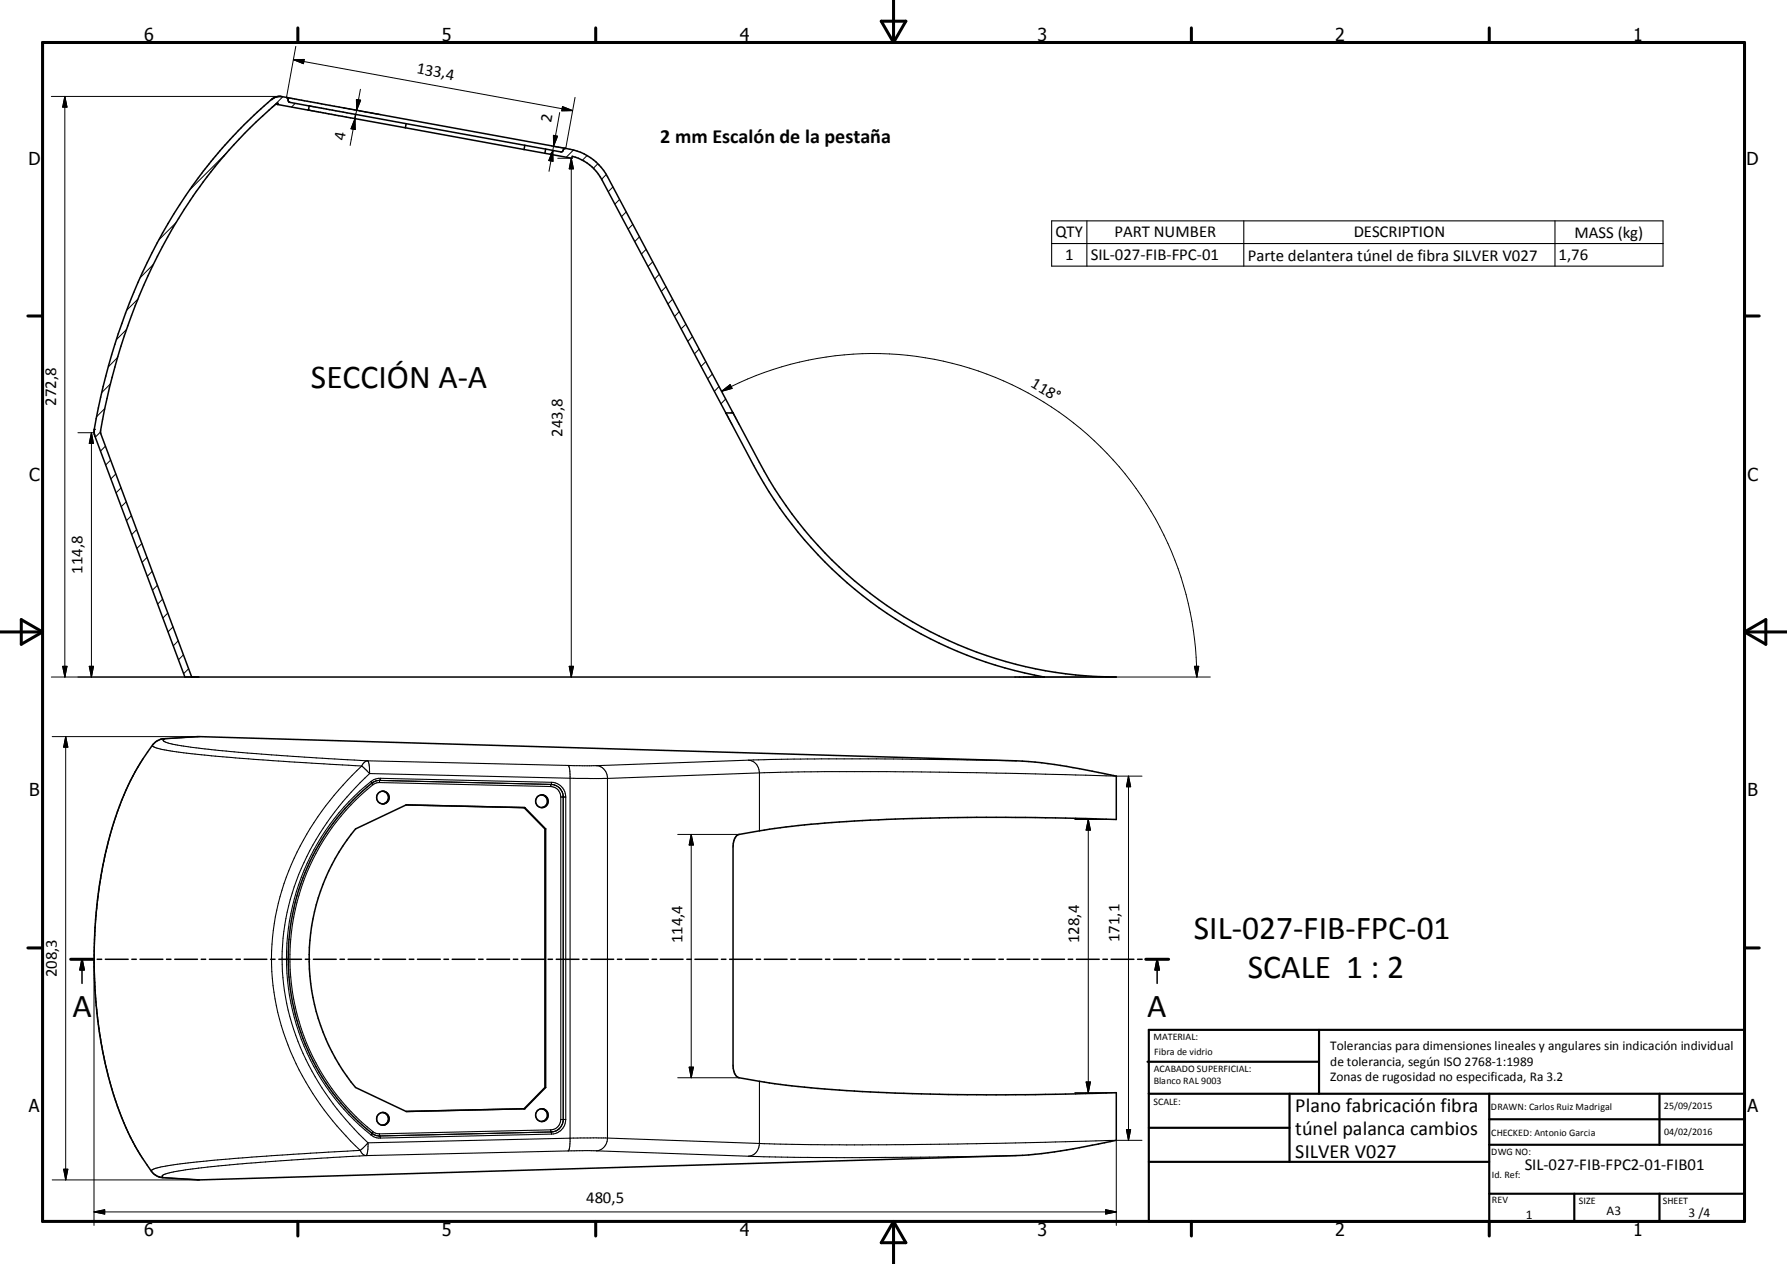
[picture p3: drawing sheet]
<svg xmlns="http://www.w3.org/2000/svg" width="420mm" height="297mm" viewBox="0 0 420 297" stroke-linecap="round" stroke-linejoin="round" font-family="sans-serif">
<g fill="none" stroke="#000" stroke-width=".36">
<path d="M63.8 23.4a119.3 119.3 0 0 0-34.3 50.2 139.4 139.4 0 0 0-7.4 28.1l21.4 57.4h218.9a95 95 0 0 1-83.9-50.4l-6.2-11.7M65.6 22.7l-.9 .2-.9 .5M65.9 22.7h.4M66.3 22.7l1 .2M66.3 22.7h-1.1l-1.4 .7M67.3 22.9l.4 .3v.5l.3 .3 4.7 .9M67.3 22.9l65.6 12M72.5 25.9l-7.3-1.4v-.2a117.5 117.5 0 0 0-35.1 52.2 134.7 134.7 0 0 0-6.5 25.3l21.5 57.3M72.5 25.9l10.9 2M72.7 24.9l-.2 1M72.7 24.9h.1M72.7 24.9l10.9 2"/>
<path d="M83.4 27.9l11.9 2.1M83.6 26.9l44.7 8.1M83.6 26.9l-.2 1M95.3 30l32.8 6M95.5 29.1l-.2 .9M123.4 34.1l-.2 1M128.1 36l6.3 1.2 .1-.5a10.9 10.9 0 0 1 7 5.5l29.1 54.8M128.3 35l3.5 .7 .4-.1a.78 .78 0 0 1 .8-.7 12.7 12.7 0 0 1 9.8 6.6l29.5 55.5M128.3 35l-.2 1M170.6 97h1.7M170.6 97l6.6 12.4a96.6 96.6 0 0 0 68.2 49.7M36.4 174.5l1.7-.9 8.7-.5 192 5.7a142.3 142.3 0 0 1 23.6 3.6v10.2a599.3 599.3 0 0 0-73.3 1.2 168 168 0 0 0-15.4 2.3 2.73 2.73 0 0 0-1.4 2.9v51.3a2.88 2.88 0 0 0 1.4 2.9 264.4 264.4 0 0 0 40.8 3.8l21.9 .3 26-.5v11.2l-2.8 .5a133.7 133.7 0 0 1-20.8 3l-192 5.8-8.6-.6a3.8 3.8 0 0 1-2.6-1.4 54.8 54.8 0 0 1-6-10.3 100 100 0 0 1-7.5-37.8v-3.7a100 100 0 0 1 7.5-37.8 50.9 50.9 0 0 1 6.8-11.2z"/>
<path d="M87.6 183.9a52.8 52.8 0 0 0 0 82.6M89.9 185.9a1.5 1.5 0 0 1 1.4 1.5 1.5 1.5 0 0 1-1.4 1.5M123.4 189.8l-27.9-.7-11.9 5.7a47.8 47.8 0 0 0 0 60.7l11.9 5.7 27.9-.7M123.4 189.8l4.9 5M123.4 189.8h-.2l4.9 5M127.3 186.8a1.5 1.5 0 0 1 1.4 1.5 1.5 1.5 0 0 1-1.4 1.5M128.1 194.8h.2M128.1 194.8v60.7M128.3 194.8v60.7M16.6 225.4h5.4M19.3 225.4v5.7M19.3 225.4l.5 2.5h-1z"/>
<path d="M22.8 225.4h1.1M24.8 225.4h5.3M31 225.4h1M32.9 225.4h5.4M39.1 225.4h1.1M41.1 225.4h5.3M47.3 225.4h1M49.2 225.4h5.4M55.5 225.4h1M57.4 225.4h5.3M63.6 225.4h1M65.5 225.4h5.4"/>
<path d="M71.8 225.4h1M73.7 225.4h5.3M79.9 225.4h1.1M81.8 225.4h5.4M88 225.4h1.1M90 225.4h5.3M96.2 225.4h1.1M98.1 225.4h5.4M104.4 225.4h1M106.3 225.4h5.3M112.5 225.4h1M114.4 225.4h5.4"/>
<path d="M120.7 225.4h1M122.6 225.4h5.3M128.8 225.4h1.1M130.7 225.4h5.4M137 225.4h1M138.9 225.4h5.3M145.1 225.4h1.1M147.1 225.4h5.3M153.3 225.4h1M155.2 225.4h5.3M161.4 225.4h1.1M163.3 225.4h5.4"/>
<path d="M169.6 225.4h1M171.5 225.4h5.4M177.7 225.4h1.1M179.6 225.4h5.4M185.9 225.4h1M187.8 225.4h5.4M194 225.4h1.1M196 225.4h5.3M202.2 225.4h1M204.1 225.4h5.3M210.3 225.4h1.1M212.3 225.4h5.3"/>
<path d="M218.5 225.4h1M220.4 225.4h5.3M226.6 225.4h1.1M228.6 225.4h5.3M234.8 225.4h1M236.7 225.4h5.4M242.9 225.4h1.1M244.9 225.4h5.3M251.1 225.4h1M253 225.4h5.4M259.2 225.4h1.1M261.2 225.4h5.3"/>
<path d="M267.4 225.4h1.1M269.3 225.4h5.4M272 225.4l.5 2.5h-1zM272 225.4v5.7M128.1 255.5h.2M128.1 255.5l-4.9 5h.2M128.3 255.5l-4.9 5M89.9 261.4a1.5 1.5 0 0 1 1.4 1.5 1.5 1.5 0 0 1-1.4 1.5M127.3 260.5a1.51 1.51 0 0 1 1.4 1.5 1.51 1.51 0 0 1-1.4 1.5"/>
<circle cx="90" cy="187.4" r="1.49"/>
<circle cx="127.4" cy="188.3" r="1.49"/>
<circle cx="90" cy="262.9" r="1.48"/>
<circle cx="127.4" cy="262" r="1.49"/>
</g>
<g fill="none" stroke="#000" stroke-width=".25">
<path d="M247.2 51.9h143.7v10.6h-143.7zM247.2 57.2h143.7M255.5 51.9v10.6M292.4 51.9v10.6M365.5 51.9v10.6M33.5 178.4a74.6 74.6 0 0 0-9.4 25.4l-1.3 9.5-.6 10.2a101.4 101.4 0 0 0 7.5 41.6l2.1 4.3 1.7 2.8M35.9 175a.91 .91 0 0 0 1 .8l5.1 .9 9.5 1.1 16.5 1.2 17 1M38.7 173.6l-1.2 .2M38.7 173.6a.37 .37 0 0 0-.3 .4 .37 .37 0 0 0 .4 .3l.2 .1a95.3 95.3 0 0 0 17 2.4l15.5 1.1 14.9 .9M46.8 173.1l-8.1 .5M85 180l1.9 1.8M85 180a65.2 65.2 0 0 0-20.5 37 57.6 57.6 0 0 0 10.8 42.6 73.6 73.6 0 0 0 9.4 10.7"/>
<path d="M86.4 178.8l-.8 .4-.6 .8M86.4 178.8l.3 .8 .2 2.2M86.4 178.8l47.1 1.1M133.5 179.9l.3 .5 .2 1.6v86.3l-.2 1.6-.3 .5M133.5 179.9h6.7M140.2 179.9a2.85 2.85 0 0 1 2.6 3M175.9 178.6l10.7-.2 19.4-.1 32.8 .5M175.9 178.6a2.9 2.9 0 0 1 2.6 3M175.9 178.6l-35.7 1.3M86.9 181.8l48.8 1.1h7.1M86.9 181.8a62.1 62.1 0 0 0-20.2 37.1 56.1 56.1 0 0 0 12.6 41.7l4 4.7 3.2 3.2M87.2 183.6l.2 .4"/>
<path d="M87.2 183.6a53.3 53.3 0 0 0 0 83.1M87.4 184l.2 .4M87.4 184h.1M87.6 183.9l.6-.4zM87.6 184.4a52.3 52.3 0 0 0 0 81.5M88.9 183.4h.4M88.9 183.4l-.7 .1M89.2 183.9l-.7 .1-.9 .4M89.2 183.9l40.3 .9M89.2 183.4v.5M89.3 183.4h-.1M89.3 183.4l40.3 .9"/>
<path d="M89.4 182.9l-.1 .5M89.4 182.9l-1.2 .2-1 .5M89.4 182.9l40.3 .9M129.5 184.8a2.42 2.42 0 0 1 2.3 2.5M129.6 184.3l.4 .1M129.6 184.3h.1M129.7 183.8l-.2 1M129.7 183.8a3.5 3.5 0 0 1 3.3 3.5M130 184.4l.7 .2M130.7 184.6l.4 .2M131.1 184.8l.8 .9M131.8 187.3h1.2"/>
<path d="M131.8 187.3v75.8M131.9 185.7l.5 1.6M131.9 185.7l.4 .7 .1 .9M132.4 187.3v75.8l-.5 1.5M133 187.3v75.8M142.8 182.9v84.5M178.5 181.6l15.4-.3 20.6 .1 24.2 .3 23.7 .7M178.5 181.6l-35.7 1.3M178.5 181.6v13.6M178.5 254.1v14.6M37.1 276.4l1.3 .3M38.2 276.7h.2"/>
<path d="M38.4 276.7l8.4 .6M84.7 270.3l.7 1 .7 .2M84.7 270.3l-25.5 1.6-9.7 .8-7.7 .9a16.2 16.2 0 0 0-6.2 1.4v.3M86.1 271.5l-28.1 1.9-14.4 1.5a12.9 12.9 0 0 0-5.5 1.4l.3 .4M86.5 268.5l-1.8 1.8M86.5 268.5v1.6l-.4 1.4M87.2 266.7l1 .6 1.2 .1M87.4 266.3h.1M87.4 266.3l-.2 .4M87.6 266.5l.6 .3M87.6 265.9l.6 .4 1 .1M87.6 265.9l-.2 .4"/>
<path d="M87.9 266.6l.3 .2M88.2 266.8l.7 .1M88.9 266.9h.4M89.2 266.4v.5M89.2 266.9h.1M89.3 266.9l.1 .5M129.5 265.5l.1 .5M129.5 265.5l-40.3 .9M129.6 266l-40.3 .9M129.6 266h.1M129.6 266l-40.7 .9M129.6 266l.1 .5"/>
<path d="M129.7 266.5l-40.3 .9M130 265.9l-.4 .1M130.7 265.7l-.7 .2M131.1 265.5l-.4 .2M131.7 265l-.6 .5M131.8 263.1h1.2M131.8 263.1a2.42 2.42 0 0 1-2.3 2.4M131.9 264.6l-.2 .4M132.4 263.5l-.5 1.1M133 263.1a3.4 3.4 0 0 1-3.3 3.4M133.5 270.4l-47.4 1.1M140.2 270.4h-6.7"/>
<path d="M140.2 270.4l35.7 1.3M142.8 267.4h-8l-48.3 1.1M142.8 267.4a2.95 2.95 0 0 1-2.6 3M142.8 267.4l35.7 1.3M178.5 268.7a2.9 2.9 0 0 1-2.6 3M238.8 271.5l-36.6 .5h-14l-12.3-.3M262.4 268l-30.6 .7a1057.9 1057.9 0 0 1-53.3 0"/>
</g>
<g fill="#000">
<circle cx="63.8" cy="23.4" r=".18"/>
<circle cx="65.2" cy="24.5" r=".18"/>
<circle cx="65.2" cy="24.3" r=".18"/>
<circle cx="22.2" cy="100.9" r=".18"/>
</g>
<g fill="none" stroke="#000" stroke-width=".71">
<path d="M10 10h400v277h-400zM70 6.6v3.4M140 6.6v3.4M207.1 5h5.8l-2.9 5zM210 0v10M280 6.6v3.4M350 6.6v3.4M6.6 74.2h3.4M410 74.2h3.5M0 148.5h10M5 145.6l5 2.9-5 2.9zM410 148.5h10.1"/>
<path d="M410 148.5l5.1-2.9v5.8zM6.6 222.7h3.4M16.6 225.4h5.4M269.3 225.4h5.4M410 222.7h3.5M70 287v3.4M140 287v3.4M210 287v10M210 287l2.9 5h-5.8zM280 287v3.4M350 287v3.4"/>
</g>
<g fill="none" stroke="#000" stroke-width=".51">
<path d="M269.7 249.5h40.3M270 242h140v45h-140zM270 257h140M303.1 257v16M310 242v15M350 257v30M390.1 257v12M270 265h33.1M270 273h80M350 269h60M350 263h60M350 280.5h60"/>
<path d="M370 280.5v6.5M390.1 280.5v6.5"/>
</g>
<path d="M19.3 225.4l.5 2.5h-1zM272 225.4l.5 2.5h-1z" fill="#000" stroke="#000" stroke-width=".36"/>
<g fill="none" stroke="#000" stroke-width=".24">
<path d="M69 14l65.6 12M69 14h2.5l-.2 1zM69.5 10.9l-2.2 12M12.1 22.7h53.7M15.2 22.7v136.4M15.2 22.7l.5 2.5h-1zM53.2 36l-8.6 8.7M66.5 22.7l-2.6 2.6M69.4 24.3l-.9 .9M72.5 25.7l-.2 .1M80.7 25.3l8.7 1.6M83.4 27.9l-1.1 6.3"/>
<path d="M83.4 27.9l.1 2.5-1-.1zM83.8 23.4l1 .1-1 2.4zM83.8 25.9l-.4 2M84.7 21l-.9 4.9M129.9 35.4l-.9 4.9M129.9 35.4l.1 2.5-1-.2zM130.1 31.8l.9 .2-.9 2.4zM130.2 35.4l-.9 .8M131.1 37.2h3.3M131.6 26.4l-1.7 9M132.2 25l2.4 1h-2.6zM134.3 37.2v121.9"/>
<path d="M134.3 37.2l.5 2.5h-1zM134.8 35.3l-1.7 1.6M135.2 22.9l-2.2 12M138 36.6l-1.1 1.1M140.5 38.5l-1 1M41.4 52.3l-4.1 4.1M142.5 41l-1.1 1.1M144.1 43.9l-1.1 1.1M145.6 46.9l-1.1 1.1M147.2 49.8l-1.1 1.1M148.8 52.7l-1.2 1.1M150.3 55.7l-1.1 1"/>
<path d="M151.9 58.6l-1.1 1.1M29.7 77.4l-2.3 2.4M32.4 70.3l-2.6 2.6M36 62.1l-3.1 3.2M153.4 61.5l-1.1 1.1M155 64.4l-1.1 1.2M156.6 67.4l-1.2 1.1M158.1 70.3l-1.1 1.1M159.7 73.2l-1.1 1.1M161.2 76.2l-1.1 1.1M162.8 79.1l-1.1 1.1M24.6 96l-1.9 1.9"/>
<path d="M26 90.2l-2.1 2M27.6 84l-2.1 2.2M164.3 82l-1.1 1.1M165.9 85l-1.1 1.1M167.4 87.9l-1.1 1.1M169 90.8l-1.1 1.2M169.6 92a76 76 0 0 1 111.7 67.1M169.6 92l2-1.6 .5 .9zM170.6 93.8l-1.1 1.1M172.1 96.7l-.3 .3M18.3 101.7h3.8M21.5 101.7v57.4"/>
<path d="M21.5 101.7l.5 2.5h-1zM23.6 101.5l-1.2 1.2M24.8 104.8l-1.2 1.2M26 108.1l-1.2 1.2M27.2 111.4l-1.1 1.1M28.4 114.6l-1.1 1.2M29.7 117.9l-1.2 1.2M30.9 121.2l-1.2 1.1M32.1 124.4l-1.1 1.2M33.4 127.7l-1.2 1.2M34.6 131l-1.2 1.1M35.8 134.2l-1.2 1.2"/>
<path d="M37 137.5l-1.2 1.2M12.1 159.1h34.6M14.7 156.6h1l-.5 2.5zM21 156.6h1l-.5 2.5zM38.2 140.8l-1.1 1.1M39.4 144l-1.1 1.2M40.7 147.3l-1.2 1.2M41.9 150.6l-1.2 1.1M43.1 153.9l-1.1 1.1M44.3 157.1l-1.1 1.2M133.8 156.6h1l-.5 2.5zM238.6 159.1h45.9"/>
<path d="M280.7 156.6h1.1l-.5 2.5zM12.3 173.1h34.5M15.4 173.1v104.2M15.4 173.1l.5 2.5h-.9zM159.3 196.1h14.4M162.5 196.1v57.1M162.5 196.1l.5 2.5h-1zM252.6 192.6h9.8M255.8 192.6v64.2M255.8 192.6l.5 2.5h-1zM262.4 182.4h6M265.3 182.4v85.6"/>
<path d="M265.3 182.4l.5 2.5h-1zM22.1 225.3v62.6M159.3 253.2h14.4M162 250.8h1l-.5 2.4zM252.6 256.8h9.8M255.3 254.2h1l-.5 2.6zM12.3 277.3h34.5M15 274.7h.9l-.5 2.6zM264.8 265.4h1l-.5 2.6zM268.4 268h-6v19.9M22.1 284.8h240.3M22.1 284.8l2.5-.5v1z"/>
<path d="M259.9 284.3l2.5 .5-2.5 .5z"/>
</g>
<g fill="#000" stroke="#000" stroke-width=".24">
<path d="M69 14h2.5l-.2 1zM15.2 22.7l.5 2.5h-1zM83.4 27.9l.1 2.5-1-.1zM83.8 23.4l1 .1-1 2.4zM129.9 35.4l.1 2.5-1-.2zM130.1 31.8l.9 .2-.9 2.4zM132.2 25l2.4 1h-2.6zM134.3 37.2l.5 2.5h-1zM169.6 92l2-1.6 .5 .9zM21.5 101.7l.5 2.5h-1zM14.7 156.6h1l-.5 2.5zM21 156.6h1l-.5 2.5z"/>
<path d="M133.8 156.6h1l-.5 2.5zM280.7 156.6h1.1l-.5 2.5zM15.4 173.1l.5 2.5h-.9zM162.5 196.1l.5 2.5h-1zM255.8 192.6l.5 2.5h-1zM265.3 182.4l.5 2.5h-1zM162 250.8h1l-.5 2.4zM255.3 254.2h1l-.5 2.6zM15 274.7h.9l-.5 2.6zM264.8 265.4h1l-.5 2.6zM22.1 284.8l2.5-.5v1zM259.9 284.3l2.5 .5-2.5 .5z"/>
</g>
<g font-size="7.9">
<text x="73.1" y="91.1">SECCIÓN A-A</text>
<text x="280.6" y="220.7">SIL-027-FIB-FPC-01</text>
<text x="293.3" y="229.7">SCALE 1 : 2</text>
<text x="17" y="238.9">A</text>
<text x="269.7" y="238.9">A</text>
</g>
<g font-size="4.7">
<text x="155.2" y="33.6">2 mm Escalón de la pestaña</text>
<text x="304.5" y="261.2">Plano fabricación fibra</text>
<text x="304.5" y="266.6">túnel palanca cambios</text>
<text x="304.5" y="272">SILVER V027</text>
</g>
<g font-size="4.2">
<text x="33.9" y="9.6">6</text>
<text x="103.9" y="9.6">5</text>
<text x="173.9" y="9.6">4</text>
<text x="243.8" y="9.6">3</text>
<text x="313.9" y="9.6">2</text>
<text x="383.9" y="9.6">1</text>
<text x="6.7" y="38.7">D</text>
<text x="410.5" y="38.7">D</text>
<text x="6.9" y="112.9">C</text>
<text x="410.7" y="112.9">C</text>
<text x="6.9" y="187.1">B</text>
<text x="410.7" y="187.1">B</text>
<text x="6.8" y="261.4">A</text>
<text x="410.7" y="261.4">A</text>
<text x="33.9" y="290.4">6</text>
<text x="103.9" y="290.4">5</text>
<text x="173.9" y="290.4">4</text>
<text x="243.8" y="290.4">3</text>
<text x="313.9" y="290.4">2</text>
<text x="383.9" y="290.4">1</text>
</g>
<g font-size="3.9">
<text x="97.8" y="17.2" transform="rotate(10 97.8 17.2)">133,4</text>
<text x="129.5" y="28.9" transform="rotate(-80 129.5 28.9)">2</text>
<text x="80.9" y="33.2" transform="rotate(-80 80.9 33.2)">4</text>
<text x="248.1" y="55.8">QTY</text>
<text x="262" y="55.8">PART NUMBER</text>
<text x="318.2" y="55.8">DESCRIPTION</text>
<text x="370.1" y="56">MASS (kg)</text>
<text x="250.4" y="61.1">1</text>
<text x="256.4" y="61.1">SIL-027-FIB-FPC-01</text>
<text x="293.3" y="61.2">Parte delantera túnel de fibra SILVER V027</text>
<text x="366.4" y="61.1">1,76</text>
<text x="13.2" y="95.3" transform="rotate(-90 13.2 95.3)">272,8</text>
<text x="242.1" y="90.7" transform="rotate(31 242.1 90.7)">118°</text>
<text x="132.2" y="102.6" transform="rotate(-90 132.2 102.6)">243,8</text>
<text x="19.4" y="134.9" transform="rotate(-90 19.4 134.9)">114,8</text>
<text x="160.4" y="221.7" transform="rotate(-90 160.4 221.7)">114,4</text>
<text x="253.7" y="221.6" transform="rotate(-90 253.7 221.6)">128,4</text>
<text x="263.1" y="221.3" transform="rotate(-90 263.1 221.3)">171,1</text>
<text x="13.4" y="229.6" transform="rotate(-90 13.4 229.6)">208,3</text>
<text x="358.4" y="274.9">SIL-027-FIB-FPC2-01-FIB01</text>
<text x="137.8" y="282.7">480,5</text>
</g>
<g font-size="3.1">
<text x="312.7" y="246.8">Tolerancias para dimensiones lineales y angulares sin indicación individual</text>
<text x="312.7" y="250.4">de tolerancia, según ISO 2768-1:1989</text>
<text x="312.7" y="254">Zonas de rugosidad no especificada, Ra 3.2</text>
<text x="358.6" y="286.5">1</text>
<text x="377.6" y="285.6">A3</text>
<text x="396.9" y="285.9">3 /4</text>
</g>
<g font-size="2.4">
<text x="271.1" y="244.4">MATERIAL:</text>
<text x="271.2" y="252">ACABADO SUPERFICIAL:</text>
<text x="271.3" y="248">Fibra de vidrio</text>
<text x="271.2" y="254.7">Blanco RAL 9003</text>
<text x="271.1" y="259.7">SCALE:</text>
<text x="350.4" y="260.8">DRAWN: Carlos Ruiz Madrigal</text>
<text x="391.1" y="260.6">25/09/2015</text>
<text x="350.5" y="267">CHECKED: Antonio Garcia</text>
<text x="391.2" y="266.7">04/02/2016</text>
<text x="350.5" y="271.4">DWG NO:</text>
<text x="350.7" y="276.9">Id. Ref:</text>
<text x="350.7" y="282.8">REV</text>
<text x="371.1" y="282.9">SIZE</text>
<text x="390.8" y="283">SHEET</text>
</g>
</svg>
